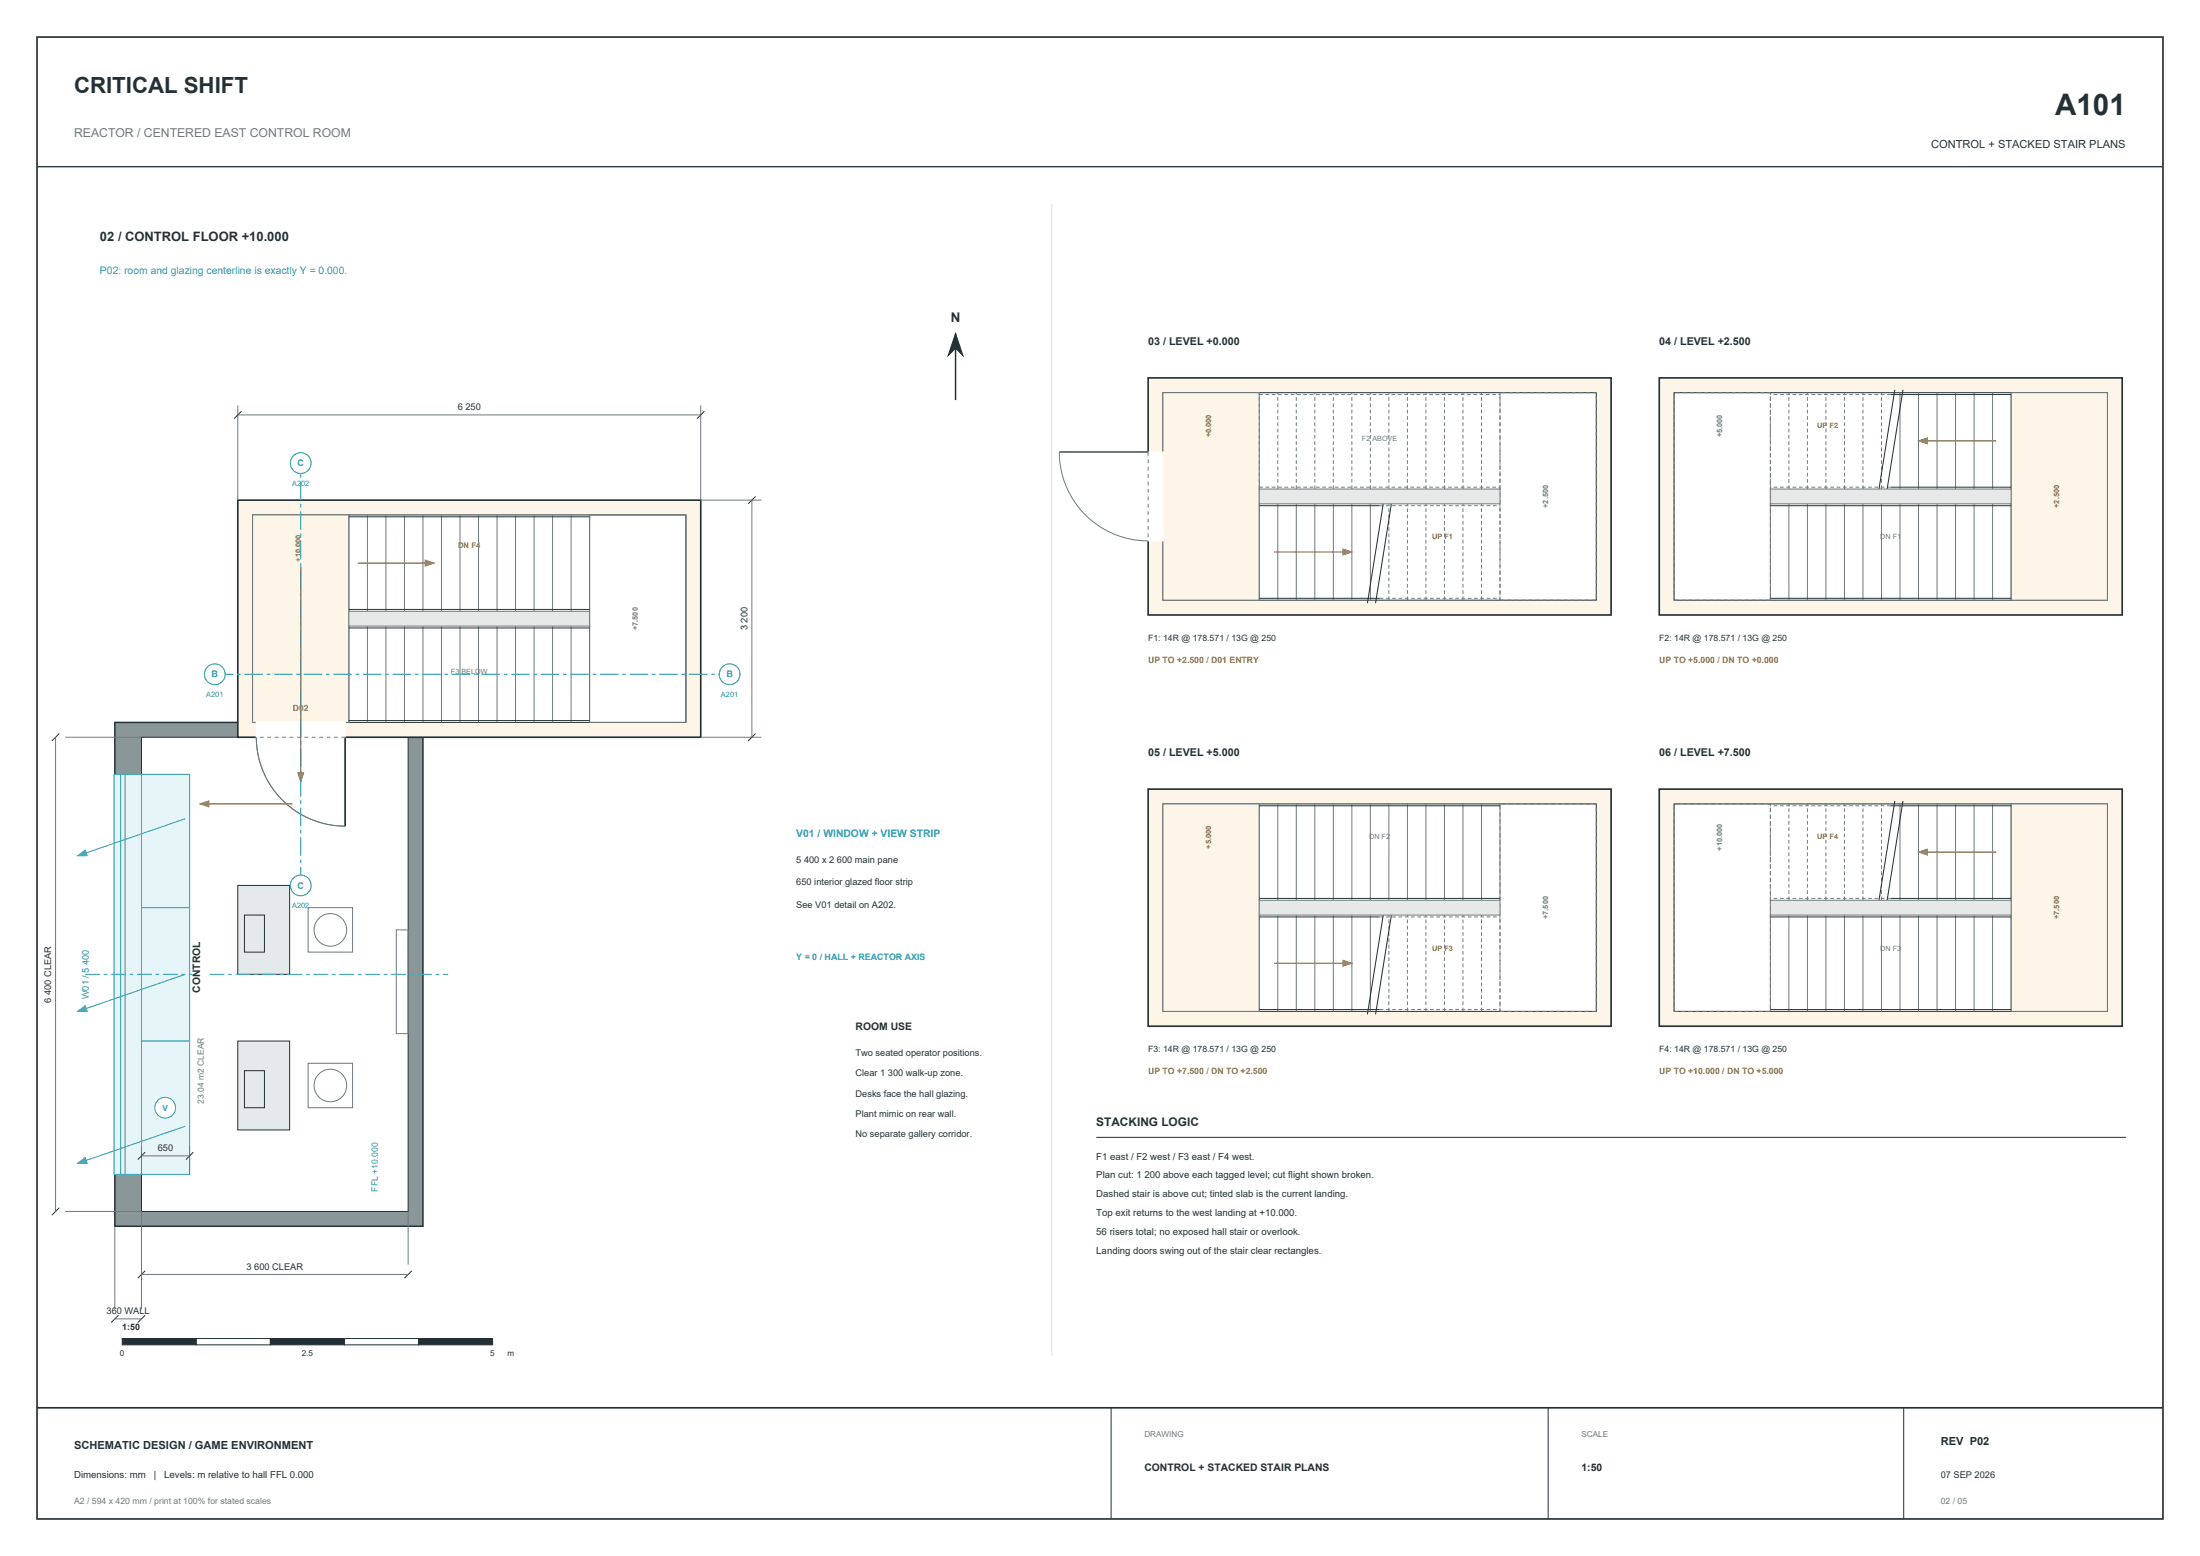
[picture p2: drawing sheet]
<svg xmlns="http://www.w3.org/2000/svg" width="594mm" height="420mm" viewBox="0 0 594 420" stroke-linecap="round" stroke-linejoin="round" font-family="sans-serif">
<path d="M10 10h574v400h-574zM10 380h574" fill="none" stroke="#233136" stroke-width=".45"/>
<path d="M10 45h574" fill="none" stroke="#233136" stroke-width=".35"/>
<path d="M300 380v30M418 380v30M514 380v30" fill="none" stroke="#233136" stroke-width=".27"/>
<path d="M31 195h83.2v136h-83.2z" fill-rule="evenodd" fill="#899799" stroke="#233136" stroke-width=".4"/>
<path d="M38.2 199h72v128h-72z" fill-rule="evenodd" fill="#fff" stroke="#233136" stroke-width=".27"/>
<path d="M30.8 209h7.6v108h-7.6z" fill-rule="evenodd" fill="#e6f5f7" stroke="#279cad" stroke-width=".27"/>
<path d="M32.6 209v108M33.8 209v108" fill="none" stroke="#279cad" stroke-width=".27"/>
<path d="M38.2 209h13v108h-13z" fill-rule="evenodd" fill="#e6f5f7" stroke="#279cad" stroke-width=".27"/>
<path d="M38.2 245h13M38.2 281h13" fill="none" stroke="#279cad" stroke-width=".27"/>
<path d="M69.2 194.8h24v4.4h-24z" fill-rule="evenodd" fill="#fff" stroke="#fff" stroke-width=".27"/>
<path d="M93.2 199v24" fill="none" stroke="#233136" stroke-width=".35"/>
<path d="M69.2 199a24 24 0 0 0 24 24" fill="none" stroke="#6e7a7d" stroke-width=".27"/>
<path d="M93.2 199h-24" fill="none" stroke="#6e7a7d" stroke-width=".27" stroke-dasharray="1 1" stroke-linecap="butt"/>
<path d="M64.2 239h14v24h-14z" fill-rule="evenodd" fill="#e4eaeb" stroke="#233136" stroke-width=".27"/>
<path d="M66 247h5.4v10h-5.4z" fill="none" stroke="#233136" stroke-width=".27"/>
<g fill="none" stroke="#6e7a7d" stroke-width=".27">
<path d="M83.2 245h12v12h-12z"/>
<circle cx="89.2" cy="251" r="4.4"/>
</g>
<path d="M64.2 281h14v24h-14z" fill-rule="evenodd" fill="#e4eaeb" stroke="#233136" stroke-width=".27"/>
<path d="M66 289h5.4v10h-5.4z" fill="none" stroke="#233136" stroke-width=".27"/>
<g fill="none" stroke="#6e7a7d" stroke-width=".27">
<path d="M107 251h3.2v28h-3.2zM83.2 287h12v12h-12z"/>
<circle cx="89.2" cy="293" r="4.4"/>
</g>
<path d="M64.2 135h125v64h-125z" fill-rule="evenodd" fill="#fcf5e8" stroke="#233136" stroke-width=".45"/>
<path d="M68.2 139h117v56h-117z" fill-rule="evenodd" fill="#fff" stroke="#233136" stroke-width=".27"/>
<path d="M68.2 139h26v56h-26z" fill-rule="evenodd" fill="#fcf5e8" stroke="#6e7a7d" stroke-width=".27"/>
<g fill="none" stroke="#6e7a7d" stroke-width=".27">
<path d="M94.2 139v26M99.2 139v26M104.2 139v26M109.2 139v26M114.2 139v26M119.2 139v26M124.2 139v26M129.2 139v26M134.2 139v26M139.2 139v26M144.2 139v26M149.2 139v26"/>
<path d="M154.2 139v26M159.2 139h26v56h-26zM159.2 139v26M94.2 169v26M99.2 169v26M104.2 169v26M109.2 169v26M114.2 169v26M119.2 169v26M124.2 169v26M129.2 169v26M134.2 169v26"/>
<path d="M139.2 169v26M144.2 169v26M149.2 169v26M154.2 169v26M159.2 169v26"/>
</g>
<path d="M94.2 139.5h65M94.2 169.5h65M94.2 164.5h65M94.2 194.5h65" fill="none" stroke="#233136" stroke-width=".27"/>
<path d="M94.2 165h65v4h-65z" fill-rule="evenodd" fill="#e7e9e9" stroke="#6e7a7d" stroke-width=".27"/>
<path d="M81.2 153v58M96.6 152h20.6M54 217h25" fill="none" stroke="#ab732c" stroke-width=".35"/>
<g fill="#ab732c" stroke="#ab732c" stroke-width=".27">
<path d="M114.8 151.2l2.4 .8-2.4 .8z"/>
<path d="M80.4 208.6h1.6l-.8 2.4z"/>
<path d="M54 217l2.4-.8v1.6z"/>
</g>
<path d="M69.2 194.8h24v4.4h-24z" fill-rule="evenodd" fill="#fff" stroke="#fff" stroke-width=".27"/>
<path d="M93.2 199v24" fill="none" stroke="#233136" stroke-width=".35"/>
<g fill="none" stroke="#6e7a7d" stroke-width=".27">
<path d="M64.2 109.4v25.6M64.2 112h125M189.2 109.4v25.6h16.4M203 135v64M15 199v128M17.6 199h20.6M69.2 199a24 24 0 0 0 24 24M189.2 199h16.4M38.2 309.4v7.6M38.2 312h13M51.2 309.4v7.6M17.6 327h20.6v26.4"/>
<path d="M31 331v22.4M110.2 327v14.4M31 356h7.2M38.2 344h72"/>
</g>
<path d="M93.2 199h-24" fill="none" stroke="#6e7a7d" stroke-width=".27" stroke-dasharray="1 1" stroke-linecap="butt"/>
<path d="M65.2 111l-2 2M190.2 111l-2 2M204 134l-2 2M16 198l-2 2M204 198l-2 2M39.2 311l-2 2M52.2 311l-2 2M16 326l-2 2M32 355l-2 2M39.2 343l-2 2M39.2 355l-2 2M111.2 343l-2 2" fill="none" stroke="#233136" stroke-width=".27"/>
<path d="M23 263h29M56.6 263h64.4" fill="none" stroke="#279cad" stroke-width=".27" stroke-dasharray="4 1 1 1" stroke-linecap="butt"/>
<path d="M50 221l-29 10M50 263l-29 10M50 304l-29 10" fill="none" stroke="#279cad" stroke-width=".27"/>
<g fill="#279cad" stroke="#279cad" stroke-width=".27">
<path d="M21 314l2-1.5 .5 1.5z"/>
<path d="M21 273l2-1.5 .5 1.5z"/>
<path d="M21 231l2-1.5 .5 1.5z"/>
</g>
<circle cx="44.6" cy="299" r="2.8" fill="#fff" stroke="#279cad" stroke-width=".27"/>
<path d="M58 182h139" fill="none" stroke="#279cad" stroke-width=".27" stroke-dasharray="5 1 1 1" stroke-linecap="butt"/>
<g fill="#fff" stroke="#279cad" stroke-width=".3">
<circle cx="58" cy="182" r="2.8"/>
<circle cx="197" cy="182" r="2.8"/>
</g>
<path d="M81.2 239v-114" fill="none" stroke="#279cad" stroke-width=".27" stroke-dasharray="5 1 1 1" stroke-linecap="butt"/>
<g fill="#fff" stroke="#279cad" stroke-width=".3">
<circle cx="81.2" cy="239" r="2.8"/>
<circle cx="81.2" cy="125" r="2.8"/>
</g>
<path d="M33 361.3h20v1.7h-20z" fill-rule="evenodd" fill="#233136" stroke="#233136" stroke-width=".27"/>
<path d="M53 361.3h20v1.7h-20z" fill-rule="evenodd" fill="#fff" stroke="#233136" stroke-width=".27"/>
<path d="M73 361.3h20v1.7h-20z" fill-rule="evenodd" fill="#233136" stroke="#233136" stroke-width=".27"/>
<path d="M93 361.3h20v1.7h-20z" fill-rule="evenodd" fill="#fff" stroke="#233136" stroke-width=".27"/>
<g fill="#233136" stroke="#233136" stroke-width=".27">
<path d="M113 361.3h20v1.7h-20z" fill-rule="evenodd"/>
<path d="M258 90l2 6-2-2-2 2z" fill-rule="evenodd"/>
</g>
<path d="M258 90v18" fill="none" stroke="#233136" stroke-width=".4"/>
<path d="M284 55v311" fill="none" stroke="#d9e0e1" stroke-width=".27"/>
<path d="M310 102h125v64h-125z" fill-rule="evenodd" fill="#fcf5e8" stroke="#233136" stroke-width=".45"/>
<path d="M314 106h117v56h-117z" fill-rule="evenodd" fill="#fff" stroke="#233136" stroke-width=".27"/>
<path d="M314 106h26v56h-26z" fill-rule="evenodd" fill="#fcf5e8" stroke="#6e7a7d" stroke-width=".27"/>
<path d="M405 106h26v56h-26z" fill="none" stroke="#6e7a7d" stroke-width=".27" stroke-dasharray="1.2 .7" stroke-linecap="butt"/>
<path d="M340 136v26M345 136v26M350 136v26M355 136v26M360 136v26M365 136v26M370 136v26" fill="none" stroke="#6e7a7d" stroke-width=".27"/>
<g fill="none" stroke="#6e7a7d" stroke-width=".27" stroke-dasharray="1 .7" stroke-linecap="butt">
<path d="M340 106.5h65M340 132v-26M340 131.5h65M345 132v-26M350 132v-26M355 132v-26M360 132v-26M365 132v-26M370 132v-26M372.5 136.5h32.5M375 132v-26M380 132v-26"/>
<path d="M385 132v-26M390 132v-26M395 132v-26M400 132v-26M405 132v-26M372.5 161.5h32.5M375 162v-26M380 162v-26M385 162v-26M390 162v-26M395 162v-26M400 162v-26"/>
<path d="M405 162v-26"/>
</g>
<path d="M340 136.5h32.5M340 161.5h32.5" fill="none" stroke="#233136" stroke-width=".27"/>
<path d="M373.6 135.2l-4.4 27.6M375.8 135.2l-4.4 27.6" fill="none" stroke="#233136" stroke-width=".28"/>
<path d="M340 132h65v4h-65z" fill-rule="evenodd" fill="#e7e9e9" stroke="#6e7a7d" stroke-width=".27"/>
<path d="M344 149h21" fill="none" stroke="#ab732c" stroke-width=".35"/>
<path d="M362.6 148.2l2.4 .8-2.4 .8z" fill="#ab732c" stroke="#ab732c" stroke-width=".27"/>
<path d="M309.8 122h4.4v24h-4.4z" fill-rule="evenodd" fill="#fff" stroke="#fff" stroke-width=".27"/>
<path d="M286 122h24" fill="none" stroke="#233136" stroke-width=".35"/>
<path d="M286 122a24 24 0 0 0 24 24" fill="none" stroke="#6e7a7d" stroke-width=".27"/>
<path d="M310 122v24" fill="none" stroke="#6e7a7d" stroke-width=".27" stroke-dasharray="1 1" stroke-linecap="butt"/>
<path d="M448 102h125v64h-125z" fill-rule="evenodd" fill="#fcf5e8" stroke="#233136" stroke-width=".45"/>
<path d="M452 106h117v56h-117z" fill-rule="evenodd" fill="#fff" stroke="#233136" stroke-width=".27"/>
<path d="M452 106h26v56h-26z" fill="none" stroke="#6e7a7d" stroke-width=".27" stroke-dasharray="1.2 .7" stroke-linecap="butt"/>
<path d="M543 106h26v56h-26z" fill-rule="evenodd" fill="#fcf5e8" stroke="#6e7a7d" stroke-width=".27"/>
<g fill="none" stroke="#6e7a7d" stroke-width=".27">
<path d="M513 106v26M518 106v26M523 106v26M528 106v26M533 106v26M538 106v26M543 106v26M478 136v26M483 136v26M488 136v26M493 136v26M498 136v26"/>
<path d="M503 136v26M508 136v26M513 136v26M518 136v26M523 136v26M528 136v26M533 136v26M538 136v26M543 136v26"/>
</g>
<path d="M510.5 106.5h32.5M478 136.5h65M510.5 131.5h32.5M478 161.5h65" fill="none" stroke="#233136" stroke-width=".27"/>
<path d="M510.5 106.5h-32.5M478 132v-26M483 132v-26M488 132v-26M493 132v-26M498 132v-26M503 132v-26M508 132v-26M510.5 131.5h-32.5" fill="none" stroke="#6e7a7d" stroke-width=".27" stroke-dasharray="1 .7" stroke-linecap="butt"/>
<path d="M511.6 105.2l-4.4 27.6M513.8 105.2l-4.4 27.6" fill="none" stroke="#233136" stroke-width=".28"/>
<path d="M478 132h65v4h-65z" fill-rule="evenodd" fill="#e7e9e9" stroke="#6e7a7d" stroke-width=".27"/>
<path d="M518 119h21" fill="none" stroke="#ab732c" stroke-width=".35"/>
<path d="M518 119l2.4-.8v1.6z" fill="#ab732c" stroke="#ab732c" stroke-width=".27"/>
<path d="M310 213h125v64h-125z" fill-rule="evenodd" fill="#fcf5e8" stroke="#233136" stroke-width=".45"/>
<path d="M314 217h117v56h-117z" fill-rule="evenodd" fill="#fff" stroke="#233136" stroke-width=".27"/>
<path d="M314 217h26v56h-26z" fill-rule="evenodd" fill="#fcf5e8" stroke="#6e7a7d" stroke-width=".27"/>
<path d="M405 217h26v56h-26z" fill="none" stroke="#6e7a7d" stroke-width=".27" stroke-dasharray="1.2 .7" stroke-linecap="butt"/>
<g fill="none" stroke="#6e7a7d" stroke-width=".27">
<path d="M340 217v26M345 217v26M350 217v26M355 217v26M360 217v26M365 217v26M370 217v26M375 217v26M380 217v26M385 217v26M390 217v26M395 217v26"/>
<path d="M400 217v26M405 217v26M340 247v26M345 247v26M350 247v26M355 247v26M360 247v26M365 247v26M370 247v26"/>
</g>
<path d="M372.5 247.5h32.5M372.5 272.5h32.5M375 273v-26M380 273v-26M385 273v-26M390 273v-26M395 273v-26M400 273v-26M405 273v-26" fill="none" stroke="#6e7a7d" stroke-width=".27" stroke-dasharray="1 .7" stroke-linecap="butt"/>
<path d="M340 217.5h65M340 247.5h32.5M340 242.5h65M340 272.5h32.5" fill="none" stroke="#233136" stroke-width=".27"/>
<path d="M373.6 246.2l-4.4 27.6M375.8 246.2l-4.4 27.6" fill="none" stroke="#233136" stroke-width=".28"/>
<path d="M340 243h65v4h-65z" fill-rule="evenodd" fill="#e7e9e9" stroke="#6e7a7d" stroke-width=".27"/>
<path d="M344 260h21" fill="none" stroke="#ab732c" stroke-width=".35"/>
<path d="M362.6 259.2l2.4 .8-2.4 .8z" fill="#ab732c" stroke="#ab732c" stroke-width=".27"/>
<path d="M448 213h125v64h-125z" fill-rule="evenodd" fill="#fcf5e8" stroke="#233136" stroke-width=".45"/>
<path d="M452 217h117v56h-117z" fill-rule="evenodd" fill="#fff" stroke="#233136" stroke-width=".27"/>
<path d="M452 217h26v56h-26z" fill="none" stroke="#6e7a7d" stroke-width=".27" stroke-dasharray="1.2 .7" stroke-linecap="butt"/>
<path d="M543 217h26v56h-26z" fill-rule="evenodd" fill="#fcf5e8" stroke="#6e7a7d" stroke-width=".27"/>
<g fill="none" stroke="#6e7a7d" stroke-width=".27">
<path d="M513 217v26M518 217v26M523 217v26M528 217v26M533 217v26M538 217v26M543 217v26M478 247v26M483 247v26M488 247v26M493 247v26M498 247v26"/>
<path d="M503 247v26M508 247v26M513 247v26M518 247v26M523 247v26M528 247v26M533 247v26M538 247v26M543 247v26"/>
</g>
<path d="M510.5 217.5h32.5M478 247.5h65M510.5 242.5h32.5M478 272.5h65" fill="none" stroke="#233136" stroke-width=".27"/>
<path d="M510.5 217.5h-32.5M478 243v-26M483 243v-26M488 243v-26M493 243v-26M498 243v-26M503 243v-26M508 243v-26M510.5 242.5h-32.5" fill="none" stroke="#6e7a7d" stroke-width=".27" stroke-dasharray="1 .7" stroke-linecap="butt"/>
<path d="M511.6 216.2l-4.4 27.6M513.8 216.2l-4.4 27.6" fill="none" stroke="#233136" stroke-width=".28"/>
<path d="M478 243h65v4h-65z" fill-rule="evenodd" fill="#e7e9e9" stroke="#6e7a7d" stroke-width=".27"/>
<path d="M518 230h21" fill="none" stroke="#ab732c" stroke-width=".35"/>
<path d="M518 230l2.4-.8v1.6z" fill="#ab732c" stroke="#ab732c" stroke-width=".27"/>
<path d="M296 307h278" fill="none" stroke="#233136" stroke-width=".27"/>
<text font-size="8" fill="#233136" x="554.9" y="31">A101</text>
<text font-size="6" fill="#233136" x="20" y="25">CRITICAL SHIFT</text>
<text font-size="3.6" fill="#233136" x="256.7" y="87">N</text>
<text font-size="3.5" fill="#233136" x="27" y="65">02 / CONTROL FLOOR +10.000</text>
<text font-size="3.3" fill="#6e7a7d" x="20" y="37">REACTOR / CENTERED EAST CONTROL ROOM</text>
<text font-size="3.2" fill="#233136" x="296" y="304">STACKING LOGIC</text>
<g font-size="3" fill="#233136">
<text x="521.4" y="40">CONTROL + STACKED STAIR PLANS</text>
<text x="524" y="390">REV P02</text>
<text x="20" y="391">SCHEMATIC DESIGN / GAME ENVIRONMENT</text>
</g>
<g font-size="2.9" fill="#233136">
<text x="310" y="93">03 / LEVEL +0.000</text>
<text x="448" y="93">04 / LEVEL +2.500</text>
<text x="310" y="204">05 / LEVEL +5.000</text>
<text x="448" y="204">06 / LEVEL +7.500</text>
</g>
<g font-size="2.8" fill="#279cad">
<text x="27" y="74">P02: room and glazing centerline is exactly Y = 0.000.</text>
<text x="215" y="226">V01 / WINDOW + VIEW STRIP</text>
</g>
<g font-size="2.8" fill="#233136">
<text x="54" y="267.9" transform="rotate(-90 54 267.9)">CONTROL</text>
<text x="231" y="278">ROOM USE</text>
<text x="309" y="397">CONTROL + STACKED STAIR PLANS</text>
<text x="427" y="397">1:50</text>
</g>
<g font-size="2.6" fill="#233136">
<text x="296" y="313">F1 east / F2 west / F3 east / F4 west.</text>
<text x="296" y="318.1">Plan cut: 1 200 above each tagged level; cut flight shown broken.</text>
<text x="296" y="323.2">Dashed stair is above cut; tinted slab is the current landing.</text>
<text x="296" y="328.3">Top exit returns to the west landing at +10.000.</text>
<text x="296" y="333.4">56 risers total; no exposed hall stair or overlook.</text>
<text x="296" y="338.5">Landing doors swing out of the stair clear rectangles.</text>
<text x="20" y="399">Dimensions: mm</text>
<text x="41.5" y="399">|</text>
<text x="44.3" y="399">Levels: m relative to hall FFL 0.000</text>
</g>
<g font-size="2.5" fill="#233136">
<text x="123.6" y="110.8">6 250</text>
<text x="201.8" y="170.1" transform="rotate(-90 201.8 170.1)">3 200</text>
<text x="215" y="233">5 400 x 2 600 main pane</text>
<text x="215" y="239">650 interior glazed floor strip</text>
<text x="215" y="245">See V01 detail on A202.</text>
<text x="13.8" y="270.6" transform="rotate(-90 13.8 270.6)">6 400 CLEAR</text>
<text x="231" y="285">Two seated operator positions.</text>
<text x="231" y="290.5">Clear 1 300 walk-up zone.</text>
<text x="231" y="296">Desks face the hall glazing.</text>
<text x="231" y="301.5">Plant mimic on rear wall.</text>
<text x="42.6" y="310.8">650</text>
<text x="231" y="307">No separate gallery corridor.</text>
<text x="66.6" y="342.8">3 600 CLEAR</text>
<text x="28.8" y="354.8">360 WALL</text>
<text x="524" y="399">07 SEP 2026</text>
</g>
<g font-size="2.5" fill="#279cad">
<text x="80.3" y="125.8">C</text>
<text x="57.1" y="182.8">B</text>
<text x="196.1" y="182.8">B</text>
<text x="80.3" y="239.8">C</text>
<text x="24" y="269.7" transform="rotate(-90 24 269.7)">W01 / 5 400</text>
</g>
<text font-size="2.4" fill="#279cad" x="215" y="259">Y = 0 / HALL + REACTOR AXIS</text>
<text font-size="2.4" fill="#233136" x="33" y="359">1:50</text>
<g font-size="2.3" fill="#233136">
<text x="310" y="173">F1: 14R @ 178.571 / 13G @ 250</text>
<text x="448" y="173">F2: 14R @ 178.571 / 13G @ 250</text>
<text x="310" y="284">F3: 14R @ 178.571 / 13G @ 250</text>
<text x="448" y="284">F4: 14R @ 178.571 / 13G @ 250</text>
</g>
<g font-size="2.3" fill="#ab732c">
<text x="310" y="179">UP TO +2.500 / D01 ENTRY</text>
<text x="448" y="179">UP TO +5.000 / DN TO +0.000</text>
<text x="79.1" y="192">D02</text>
<text x="310" y="290">UP TO +7.500 / DN TO +2.500</text>
<text x="448" y="290">UP TO +10.000 / DN TO +5.000</text>
</g>
<g font-size="2.3" fill="#6e7a7d">
<text x="55" y="297.9" transform="rotate(-90 55 297.9)">23.04 m2 CLEAR</text>
<text x="20" y="406">A2 / 594 x 420 mm / print at 100% for stated scales</text>
<text x="524" y="406">02 / 05</text>
</g>
<text font-size="2.3" fill="#279cad" x="102" y="321.7" transform="rotate(-90 102 321.7)">FFL +10.000</text>
<text font-size="2.2" fill="#279cad" x="43.9" y="299.8">V</text>
<g font-size="2.2" fill="#233136">
<text x="32.4" y="366">0</text>
<text x="81.5" y="366">2.5</text>
<text x="132.4" y="366">5</text>
<text x="137" y="366">m</text>
</g>
<g font-size="2.2" fill="#6e7a7d">
<text x="309" y="388">DRAWING</text>
<text x="427" y="388">SCALE</text>
</g>
<text font-size="2.1" fill="#ab732c" x="123.7" y="148">DN F4</text>
<g font-size="2" fill="#ab732c">
<text x="327" y="118.1" transform="rotate(-90 327 118.1)">+0.000</text>
<text x="490.7" y="115.6">UP F2</text>
<text x="556" y="137.1" transform="rotate(-90 556 137.1)">+2.500</text>
<text x="386.7" y="145.6">UP F1</text>
<text x="81.2" y="151.6" transform="rotate(-90 81.2 151.6)">+10.000</text>
<text x="490.7" y="226.6">UP F4</text>
<text x="327" y="229.1" transform="rotate(-90 327 229.1)">+5.000</text>
<text x="556" y="248.1" transform="rotate(-90 556 248.1)">+7.500</text>
<text x="386.7" y="256.6">UP F3</text>
</g>
<g font-size="2" fill="#6e7a7d">
<text x="465" y="118.1" transform="rotate(-90 465 118.1)">+5.000</text>
<text x="418" y="137.1" transform="rotate(-90 418 137.1)">+2.500</text>
<text x="172.2" y="170.1" transform="rotate(-90 172.2 170.1)">+7.500</text>
<text x="465" y="229.6" transform="rotate(-90 465 229.6)">+10.000</text>
<text x="418" y="248.1" transform="rotate(-90 418 248.1)">+7.500</text>
</g>
<g font-size="2" fill="#279cad">
<text x="78.9" y="131.2">A202</text>
<text x="55.7" y="188.2">A201</text>
<text x="194.7" y="188.2">A201</text>
<text x="78.9" y="245.2">A202</text>
</g>
<g font-size="1.9" fill="#6e7a7d">
<text x="367.7" y="119">F2 ABOVE</text>
<text x="507.7" y="145.6">DN F1</text>
<text x="121.8" y="182">F3 BELOW</text>
<text x="369.7" y="226.6">DN F2</text>
<text x="507.7" y="256.6">DN F3</text>
</g>
</svg>
